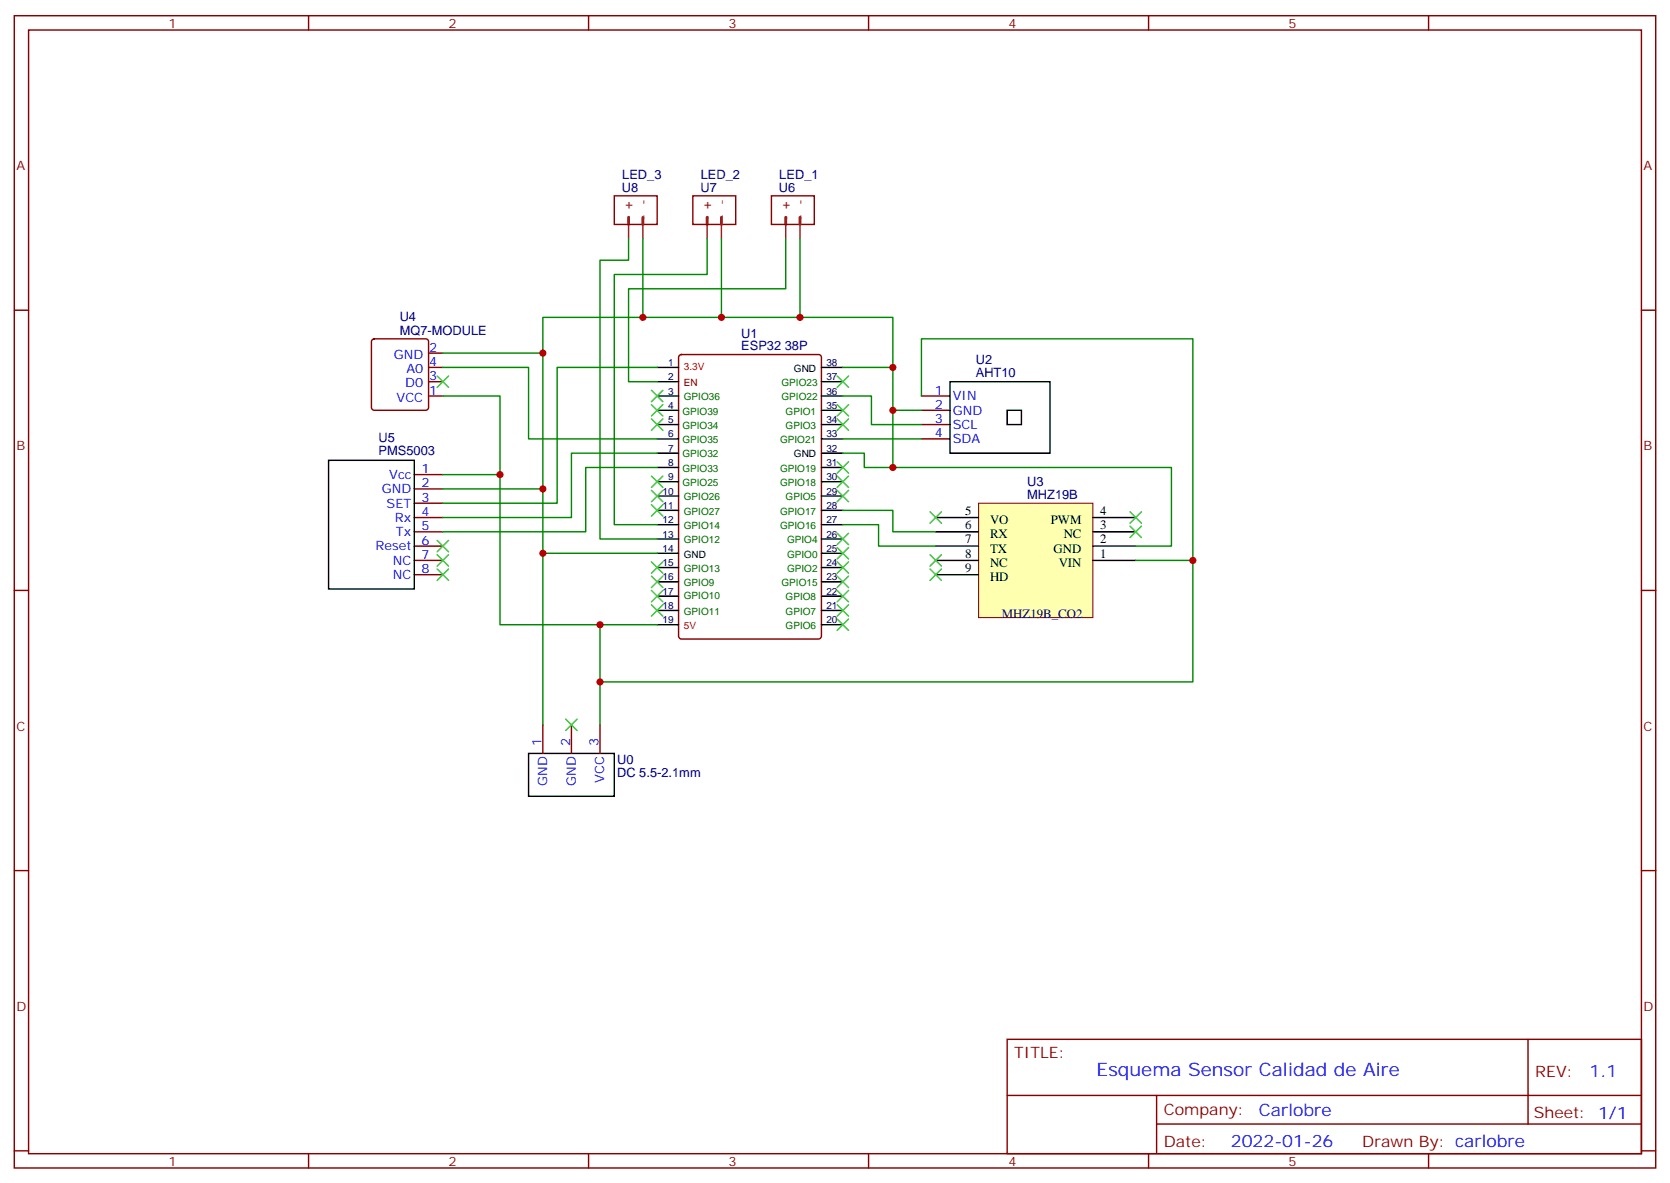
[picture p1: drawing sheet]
<svg xmlns="http://www.w3.org/2000/svg" width="412mm" height="292mm" viewBox="0 0 412 292" stroke-linecap="round" stroke-linejoin="round" font-family="sans-serif">
<g fill="none" stroke="#870000" stroke-width=".35">
<path d="M3.5 3.9h405.4v284.3h-405.4zM7.1 7.4h398.2v277.3h-398.2zM76.2 3.9v3.5M145.3 3.9v3.5M214.5 3.9v3.5M283.6 3.9v3.5M352.8 3.9v3.5M3.5 76.6h3.6M405.3 76.6h3.6M102.3 117.1h7.1M102.3 120.6h7.1M102.3 124.2h7.1"/>
<path d="M102.3 127.7h7.1M102.3 131.2h7.1M102.3 134.8h7.1M102.3 138.3h7.1M3.5 145.7h3.6M102.3 141.8h7.1M405.3 145.7h3.6M3.5 214.8h3.6M405.3 214.8h3.6M248.7 256.5h156.6v28.2h-156.6zM377.3 256.5v20.9M248.7 270.3h156.5"/>
<path d="M285.6 277.4h119.6M285.6 270.3v14.1M3.5 284h3.6M76.2 284.7v3.5M145.3 284.7v3.5M214.5 284.7v3.5M283.6 284.7v3.5M352.8 284.7v3.5M405.3 284h3.6"/>
</g>
<path d="M167.8 87.7l.5-.2h33.8a.71 .71 0 0 1 .7 .7v68.8a.76 .76 0 0 1-.7 .7h-33.8a.76 .76 0 0 1-.7-.7v-68.8z" fill="none" stroke="#800000" stroke-width=".35"/>
<g fill="none" stroke="#000" stroke-width=".35">
<path d="M162.3 90.7h5.3M162.3 94.2h5.3M162.3 97.7h5.3M202.8 90.7h5.3M202.8 94.2h5.3M202.8 97.7h5.3M81.1 113.6h21.2v31.7h-21.2zM162.3 101.2h5.3M162.3 104.8h5.3M162.3 108.3h5.3M162.3 111.8h5.3M162.3 115.4h5.3"/>
<path d="M162.3 118.9h5.3M202.8 101.2h5.3M202.8 104.8h5.3M202.8 108.3h5.3M202.8 111.8h5.3M202.8 115.4h5.3M202.8 118.9h5.3M162.3 122.4h5.3M162.3 125.9h5.3M162.3 129.5h5.3M162.3 133h5.3M162.3 136.5h5.3"/>
<path d="M202.8 122.4h5.3M202.8 125.9h5.3M202.8 129.5h5.3M202.8 133h5.3M202.8 136.5h5.3M162.3 140.1h5.3M162.3 143.6h5.3M162.3 147.1h5.3M162.3 150.6h5.3M162.3 154.2h5.3M202.8 140.1h5.3M202.8 143.6h5.3"/>
<path d="M202.8 147.1h5.3M202.8 150.6h5.3M202.8 154.2h5.3"/>
</g>
<path d="M241.7 124.2h28.2v28.2h-28.2z" fill="#ffffb0" stroke="#800000" stroke-width=".25"/>
<path d="M234.6 94.2h24.7v17.6h-24.7zM248.7 101.2h3.5v3.6h-3.5zM231.1 138.3h10.6M231.1 134.8h10.6M231.1 131.2h10.6M231.1 127.7h10.6M269.9 138.3h10.6M269.9 134.8h10.6M269.9 131.2h10.6M269.9 127.7h10.6M231.1 141.8h10.6M130.5 185.9h21.2v10.6h-21.2z" fill="none" stroke="#000" stroke-width=".35"/>
<path d="M92 83.8l.4-.2h12.7a.71 .71 0 0 1 .7 .7v16.2a.76 .76 0 0 1-.7 .7h-12.7a.76 .76 0 0 1-.7-.7v-16.2zM105.8 97.7h3.6M105.8 87.1h3.6M105.8 94.2h3.6M105.8 90.7h3.6M227.5 97.7h7.1M227.5 101.2h7.1M227.5 104.8h7.1M227.5 108.3h7.1M134.1 178.9v7M141.1 178.9v7M148.2 178.9v7" fill="none" stroke="#870000" stroke-width=".35"/>
<g fill="none" stroke="#008700" stroke-width=".35">
<path d="M155.2 58.9v5.3h-7v68.8h14.1M158.7 58.9v19.4M174.6 58.9v8.8h-22.9v61.8h10.6M178.2 58.9v19.4M194 58.9v12.4h-38.8v22.9h7.1M197.6 58.9v19.4M109.4 90.7h21.1v17.6h31.8M109.4 97.7h14.1v56.5h24.7M109.4 87.1h24.7v-8.8h86.4v22.9h7M134.1 87.1v33.5M162.3 90.7h-24.7v33.5h-28.2M208.1 97.7h7.1v7.1h12.3"/>
<path d="M208.1 90.7h12.4M227.5 97.7v-14.1h67.1v54.7M109.4 117.1h14.1M162.3 111.8h-21.2v15.9h-31.7M162.3 115.4h-17.7v15.8h-35.2M208.1 111.8h5.3v3.6h75.9v19.4h-8.8M208.1 108.3h19.4M220.5 101.2v14.2M109.4 120.6h24.7v15.9h28.2M134.1 136.5v42.4M208.1 129.5h8.9v5.3h14.1M208.1 125.9h12.4v5.3h10.6"/>
<path d="M280.5 138.3h14.1v30h-146.4v-14.1h14.1M148.2 168.3v10.6"/>
</g>
<g fill="none" stroke="#3c3" stroke-width=".35">
<path d="M107.9 92.8l2.9 2.8M110.8 92.8l-2.9 2.8M160.9 96.3l2.8 2.8M160.9 99.8l2.8 2.9M163.7 96.3l-2.8 2.8M163.7 99.8l-2.8 2.9M206.7 99.8l2.8 2.9M206.7 92.8l2.8 2.8M209.5 92.8l-2.8 2.8M209.5 99.8l-2.8 2.9M160.9 103.4l2.8 2.8M160.9 117.5l2.8 2.8"/>
<path d="M163.7 103.4l-2.8 2.8M163.7 117.5l-2.8 2.8M206.7 113.9l2.8 2.9M206.7 117.5l2.8 2.8M206.7 103.4l2.8 2.8M209.5 103.4l-2.8 2.8M209.5 117.5l-2.8 2.8M209.5 113.9l-2.8 2.9M107.9 133.3l2.9 2.9M107.9 136.9l2.9 2.8M110.8 133.3l-2.9 2.9M110.8 136.9l-2.9 2.8"/>
<path d="M160.9 121l2.8 2.8M160.9 124.5l2.8 2.9M160.9 138.6l2.8 2.9M163.7 121l-2.8 2.8M163.7 124.5l-2.8 2.9M163.7 138.6l-2.8 2.9M206.7 138.6l2.8 2.9M206.7 135.1l2.8 2.8M206.7 131.6l2.8 2.8M206.7 121l2.8 2.8M209.5 138.6l-2.8 2.9M209.5 135.1l-2.8 2.8"/>
<path d="M209.5 131.6l-2.8 2.8M209.5 121l-2.8 2.8M229.7 126.3l2.8 2.8M229.7 136.9l2.8 2.8M232.5 126.3l-2.8 2.8M232.5 136.9l-2.8 2.8M279 126.3l2.9 2.8M279 129.8l2.9 2.8M281.9 126.3l-2.9 2.8M281.9 129.8l-2.9 2.8M107.9 140.4l2.9 2.8M110.8 140.4l-2.9 2.8"/>
<path d="M160.9 142.2l2.8 2.8M160.9 145.7l2.8 2.8M160.9 149.2l2.8 2.8M163.7 142.2l-2.8 2.8M163.7 145.7l-2.8 2.8M163.7 149.2l-2.8 2.8M206.7 152.8l2.8 2.8M206.7 149.2l2.8 2.8M206.7 145.7l2.8 2.8M206.7 142.2l2.8 2.8M209.5 152.8l-2.8 2.8M209.5 149.2l-2.8 2.8"/>
<path d="M209.5 145.7l-2.8 2.8M209.5 142.2l-2.8 2.8M229.7 140.4l2.8 2.8M232.5 140.4l-2.8 2.8M139.7 177.4l2.8 2.9M142.5 177.4l-2.8 2.9"/>
</g>
<path d="M155.2 53.6v1.8M158.7 53.6v1.8M174.6 53.6v1.8M178.2 53.6v1.8M194 53.6v1.8M197.6 53.6v1.8" fill="none" stroke="#8c2424" stroke-width=".71"/>
<path d="M155.2 55.4v3.5M158.7 55.4v3.5M174.6 55.4v3.5M178.2 55.4v3.5M194 55.4v3.5M197.6 55.4v3.5" fill="none" stroke="#8c2424" stroke-width=".35"/>
<path d="M151.7 48.3h10.6v7.1h-10.6zM171.1 48.3h10.6v7.1h-10.6zM190.5 48.3h10.6v7.1h-10.6z" fill="none" stroke="#900" stroke-width=".35"/>
<g fill="#c00">
<circle cx="294.6" cy="138.3" r=".88"/>
<circle cx="148.2" cy="154.2" r=".88"/>
<circle cx="123.5" cy="117.1" r=".88"/>
<circle cx="134.1" cy="136.5" r=".88"/>
<circle cx="148.2" cy="168.3" r=".88"/>
<circle cx="134.1" cy="120.6" r=".88"/>
<circle cx="134.1" cy="87.1" r=".88"/>
<circle cx="220.5" cy="90.7" r=".88"/>
<circle cx="220.5" cy="115.4" r=".88"/>
<circle cx="220.5" cy="101.2" r=".88"/>
<circle cx="158.8" cy="78.3" r=".88"/>
<circle cx="178.2" cy="78.3" r=".88"/>
<circle cx="197.6" cy="78.3" r=".88"/>
</g>
<text font-size="4.6" fill="#00f" x="270.8" y="265.5">Esquema Sensor Calidad de Aire</text>
<g font-size="4.2" fill="#00f">
<text x="392.5" y="265.7">1.1</text>
<text x="310.9" y="275.3">Carlobre</text>
<text x="304" y="283.1">2022-01-26</text>
</g>
<g font-size="3.9" fill="#800">
<text x="250.5" y="261.1">TITLE:</text>
<text x="379.1" y="265.7">REV:</text>
<text x="287.4" y="275.3">Company:</text>
<text x="378.7" y="275.9">Sheet: 1/1</text>
<text x="287.4" y="282.9">Date:</text>
<text x="336.4" y="283">Drawn By: carlobre</text>
</g>
<g font-size="3.2" fill="#800">
<text x="41.6" y="6.9">1</text>
<text x="110.8" y="6.9">2</text>
<text x="179.9" y="6.9">3</text>
<text x="249.1" y="6.9">4</text>
<text x="318.2" y="6.9">5</text>
<text x="4.1" y="42">A</text>
<text x="405.9" y="42">A</text>
<text x="4.1" y="111.1">B</text>
<text x="405.9" y="111.1">B</text>
<text x="4.1" y="180.3">C</text>
<text x="405.9" y="180.3">C</text>
<text x="4.1" y="249.4">D</text>
<text x="405.9" y="249.4">D</text>
<text x="41.6" y="287.7">1</text>
<text x="110.8" y="287.7">2</text>
<text x="179.9" y="287.7">3</text>
<text x="249.1" y="287.7">4</text>
<text x="318.2" y="287.7">5</text>
</g>
<g font-size="3.2" fill="#000080">
<text x="153.6" y="47.3">U8</text>
<text x="153.6" y="44.1">LED_3</text>
<text x="173" y="47.3">U7</text>
<text x="173" y="44.1">LED_2</text>
<text x="192.4" y="47.3">U6</text>
<text x="192.5" y="44.1">LED_1</text>
<text x="98.7" y="82.5">MQ7-MODULE</text>
<text x="98.7" y="79.3">U4</text>
<text x="183" y="83.3">U1</text>
<text x="183" y="86.4">ESP32 38P</text>
<text x="241" y="89.8">U2</text>
<text x="241" y="93">AHT10</text>
<text x="93.5" y="112.4">PMS5003</text>
<text x="93.5" y="109.2">U5</text>
<text x="253.7" y="119.9">U3</text>
<text x="253.7" y="123.1">MHZ19B</text>
<text x="247.4" y="152.4">MHZ19B_CO2</text>
<text x="152.4" y="191.6">DC 5.5-2.1mm</text>
<text x="152.4" y="188.5">U0</text>
</g>
<g font-size="3.2" fill="#8d2323">
<text x="159.8" y="50.7" transform="rotate(-90 159.8 50.7)">-</text>
<text x="179.2" y="50.7" transform="rotate(-90 179.2 50.7)">-</text>
<text x="198.6" y="50.7" transform="rotate(-90 198.6 50.7)">-</text>
<text x="156.3" y="54.3" transform="rotate(-90 156.3 54.3)">- +</text>
<text x="159.8" y="54.3" transform="rotate(-90 159.8 54.3)">-</text>
<text x="175.7" y="54.3" transform="rotate(-90 175.7 54.3)">- +</text>
<text x="179.2" y="54.3" transform="rotate(-90 179.2 54.3)">-</text>
<text x="195.1" y="54.3" transform="rotate(-90 195.1 54.3)">- +</text>
<text x="198.6" y="54.3" transform="rotate(-90 198.6 54.3)">-</text>
</g>
<g font-size="3.2" fill="#00f">
<text x="97.2" y="88.5">GND</text>
<text x="106" y="86.8">2</text>
<text x="100.1" y="95.6">D0</text>
<text x="100.3" y="92.1">A0</text>
<text x="106" y="93.8">3</text>
<text x="106" y="90.3">4</text>
<text x="97.9" y="99.1">VCC</text>
<text x="106" y="97.4">1</text>
<text x="230.8" y="97.4">1</text>
<text x="230.8" y="100.9">2</text>
<text x="235.3" y="98.8">VIN</text>
<text x="230.8" y="104.4">3</text>
<text x="230.8" y="107.9">4</text>
<text x="235.3" y="102.3">GND</text>
<text x="235.3" y="105.8">SCL</text>
<text x="235.3" y="109.4">SDA</text>
<text x="96.1" y="118.2">Vcc</text>
<text x="104.1" y="116.8">1</text>
<text x="94.3" y="121.7">GND</text>
<text x="95.5" y="125.2">SET</text>
<text x="104.1" y="120.3">2</text>
<text x="104.1" y="123.8">3</text>
<text x="97.5" y="128.8">Rx</text>
<text x="104.1" y="127.4">4</text>
<text x="104.1" y="130.9">5</text>
<text x="92.7" y="135.8">Reset</text>
<text x="97.8" y="132.3">Tx</text>
<text x="104.1" y="134.4">6</text>
<text x="104.1" y="137.9">7</text>
<text x="97" y="139.3">NC</text>
<text x="97" y="142.9">NC</text>
<text x="104.1" y="141.5">8</text>
<text x="133.7" y="184.1" transform="rotate(-90 133.7 184.1)">1</text>
<text x="140.8" y="184.1" transform="rotate(-90 140.8 184.1)">2</text>
<text x="147.8" y="184.1" transform="rotate(-90 147.8 184.1)">3</text>
<text x="135.1" y="193.9" transform="rotate(-90 135.1 193.9)">GND</text>
<text x="142.2" y="193.9" transform="rotate(-90 142.2 193.9)">GND</text>
<text x="149.2" y="193.2" transform="rotate(-90 149.2 193.2)">VCC</text>
</g>
<g font-size="3.2">
<text x="238.3" y="127">5</text>
<text x="238.3" y="130.5">6</text>
<text x="244.5" y="129.3">VO</text>
<text x="259.5" y="129.3">PWM</text>
<text x="271.6" y="130.5">3</text>
<text x="271.6" y="127">4</text>
<text x="238.3" y="134.1">7</text>
<text x="238.3" y="137.6">8</text>
<text x="244.5" y="132.8">RX</text>
<text x="244.5" y="136.3">TX</text>
<text x="260.2" y="136.3">GND</text>
<text x="262.7" y="132.8">NC</text>
<text x="271.6" y="137.6">1</text>
<text x="271.6" y="134.1">2</text>
<text x="238.3" y="141.1">9</text>
<text x="244.5" y="139.9">NC</text>
<text x="244.5" y="143.4">HD</text>
<text x="261.4" y="139.9">VIN</text>
</g>
<g font-size="2.5" fill="#006">
<text x="165" y="90.3">1</text>
<text x="165" y="93.8">2</text>
<text x="204.1" y="93.8">37</text>
<text x="204.1" y="90.3">38</text>
<text x="165" y="97.4">3</text>
<text x="165" y="100.9">4</text>
<text x="204.1" y="100.9">35</text>
<text x="204.1" y="97.4">36</text>
<text x="165" y="104.4">5</text>
<text x="165" y="107.9">6</text>
<text x="204.1" y="107.9">33</text>
<text x="204.1" y="104.4">34</text>
<text x="165" y="111.5">7</text>
<text x="204.1" y="111.5">32</text>
<text x="165" y="115">8</text>
<text x="165" y="118.5">9</text>
<text x="204.1" y="118.5">30</text>
<text x="204.1" y="115">31</text>
<text x="163.6" y="122.1">10</text>
<text x="163.6" y="125.6">11</text>
<text x="204.1" y="125.6">28</text>
<text x="204.1" y="122.1">29</text>
<text x="163.6" y="129.1">12</text>
<text x="204.1" y="129.1">27</text>
<text x="163.6" y="132.6">13</text>
<text x="163.6" y="136.2">14</text>
<text x="204.1" y="136.2">25</text>
<text x="204.1" y="132.6">26</text>
<text x="163.6" y="139.7">15</text>
<text x="163.6" y="143.2">16</text>
<text x="204.1" y="143.2">23</text>
<text x="204.1" y="139.7">24</text>
<text x="163.6" y="146.8">17</text>
<text x="204.1" y="146.8">22</text>
<text x="163.6" y="150.3">18</text>
<text x="163.6" y="153.8">19</text>
<text x="204.1" y="153.8">20</text>
<text x="204.1" y="150.3">21</text>
</g>
<g font-size="2.5" fill="#f00">
<text x="168.9" y="91.4">3.3V</text>
<text x="168.9" y="155.2">5V</text>
</g>
<text font-size="2.5" fill="#600" x="168.9" y="95.2">EN</text>
<g font-size="2.5" fill="#060">
<text x="193" y="95.2">GPIO23</text>
<text x="168.9" y="98.8">GPIO36</text>
<text x="193" y="98.8">GPIO22</text>
<text x="168.5" y="102.3">GPIO39</text>
<text x="168.5" y="105.8">GPIO34</text>
<text x="194" y="105.8">GPIO3</text>
<text x="194" y="102.3">GPIO1</text>
<text x="168.5" y="109.4">GPIO35</text>
<text x="168.5" y="112.9">GPIO32</text>
<text x="192.6" y="109.4">GPIO21</text>
<text x="168.5" y="116.4">GPIO33</text>
<text x="168.5" y="119.9">GPIO25</text>
<text x="192.6" y="119.9">GPIO18</text>
<text x="192.6" y="116.4">GPIO19</text>
<text x="168.9" y="123.5">GPIO26</text>
<text x="194" y="123.5">GPIO5</text>
<text x="168.9" y="127">GPIO27</text>
<text x="168.9" y="130.5">GPIO14</text>
<text x="192.6" y="130.5">GPIO16</text>
<text x="192.6" y="127">GPIO17</text>
<text x="168.9" y="134.1">GPIO12</text>
<text x="194.3" y="137.6">GPIO0</text>
<text x="194.3" y="134.1">GPIO4</text>
<text x="168.9" y="141.1">GPIO13</text>
<text x="194.3" y="141.1">GPIO2</text>
<text x="168.9" y="144.6">GPIO9</text>
<text x="168.9" y="147.8">GPIO10</text>
<text x="193" y="144.6">GPIO15</text>
<text x="194" y="148.2">GPIO8</text>
<text x="168.9" y="151.7">GPIO11</text>
<text x="194" y="155.2">GPIO6</text>
<text x="194" y="151.7">GPIO7</text>
</g>
<g font-size="2.5">
<text x="196.1" y="91.7">GND</text>
<text x="196.1" y="112.9">GND</text>
<text x="168.9" y="137.6">GND</text>
</g>
</svg>
